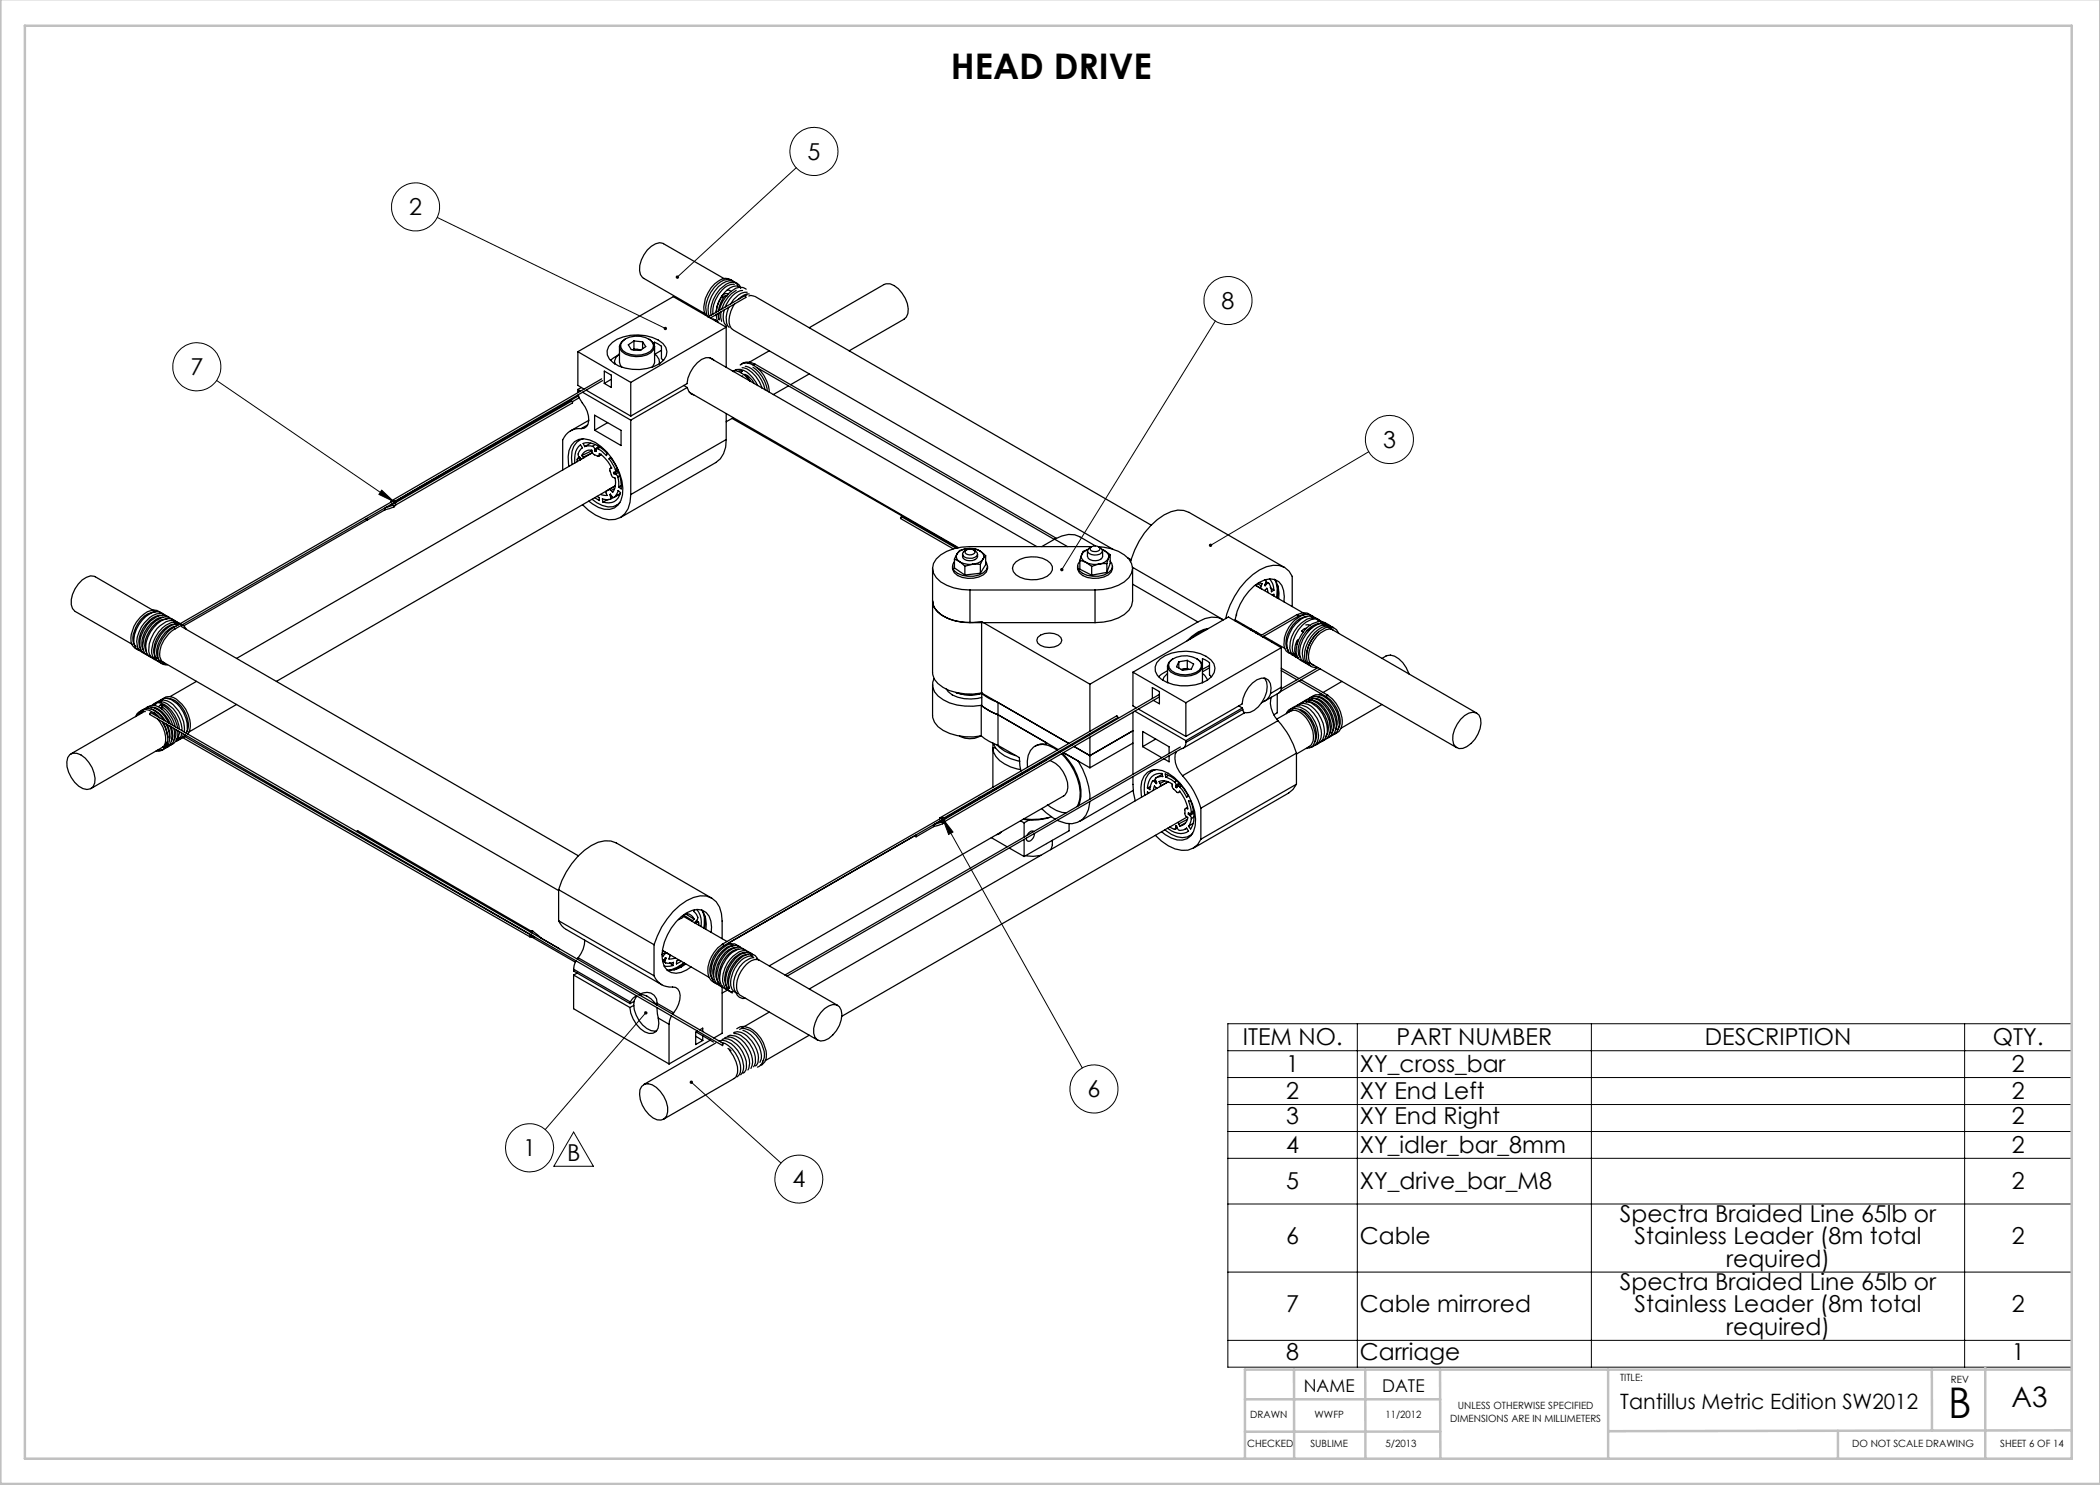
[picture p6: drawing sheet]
<svg xmlns="http://www.w3.org/2000/svg" width="420mm" height="297mm" viewBox="0 0 420 297" stroke-linecap="round" stroke-linejoin="round" font-family="sans-serif">
<g fill="none" stroke="#000" stroke-width=".2">
<path d="M159.2 33.5l-23.7 21.9M87.5 43.5l45.6 22.2M43.3 76.1l35.5 24.2M243.1 64.2l-30.7 49.7M76.3 98l2.5 2.3-3-1.4zM273.8 90.3l-31.7 18.8M188.6 163.8l2 2.6-.9 .5zM188.6 163.8l27.9 49.8M129.2 202.6l-20.2 23.3M138.3 216.5l17.9 16.1M245.6 204.7h168.7v68.7h-168.7zM245.6 215.5h168.7"/>
<path d="M245.6 210.1h168.7M271.5 204.7v68.7M318.3 204.7v68.7M392.9 204.7v68.7M114.7 226.4l4 6.9h-7.9zM245.6 220.9h168.7M245.6 226.3h168.7M245.6 231.7h168.7M245.6 240.8h168.7M245.6 254.4h168.7M245.6 268.1h168.7"/>
<circle cx="162.8" cy="30.3" r="4.8"/>
<circle cx="83.1" cy="41.4" r="4.8"/>
<circle cx="39.4" cy="73.4" r="4.8"/>
<circle cx="245.6" cy="60.1" r="4.8"/>
<circle cx="277.9" cy="87.9" r="4.8"/>
<circle cx="218.8" cy="217.8" r="4.8"/>
<circle cx="105.9" cy="229.5" r="4.8"/>
<circle cx="159.8" cy="235.8" r="4.8"/>
</g>
<g fill="none" stroke="#c0c0c0" stroke-width=".5">
<path d="M.1 -.1v296.9h419.9M5 5.1h409.3v286.6h-409.3zM249 279.9h39M258.8 273.9v17.8M273.1 273.9v17.8M288 273.9l.1 17.8M321.6 273.9v17.8M386.4 273.9v12.2M397.1 273.5v18.2M414.3 273.9h-165.3v17.8M288 286.3h-39M367.6 286.2v5.5"/>
<path d="M414.3 286.1l-92.7 .1"/>
</g>
<path d="M132.9 65.4l-.1 .1a.35 .35 0 0 0 .1 .5 .35 .35 0 0 0 .5-.1l-.3-.2 .3 .2a.35 .35 0 0 0-.1-.5 .35 .35 0 0 0-.4 0zM135.2 55.2l-.1 .2 .1 .3 .3-.3-.3 .3a.35 .35 0 0 0 .5 0 .35 .35 0 0 0 0-.5 .35 .35 0 0 0-.5 0zM212.2 113.6a.34 .34 0 0 0 0 .6l.2-.3-.2 .3a.34 .34 0 0 0 .5-.3 .34 .34 0 0 0-.5-.3zM241.8 108.9v.4l.3-.2-.3 .2a.34 .34 0 0 0 .5 0 .34 .34 0 0 0 0-.5 .34 .34 0 0 0-.5 .1zM188.6 163.8l2 2.6-.9 .5zM138 216.2a.34 .34 0 0 0 .1 .6 .34 .34 0 0 0 .5-.3 .34 .34 0 0 0-.5-.4l-.1 .1 .3 .3zM128.9 202.3a.34 .34 0 0 0 0 .5 .34 .34 0 0 0 .5 0 .34 .34 0 0 0 0-.5l-.2 .3 .2-.3zM76.3 98l2.5 2.3-3-1.4z" fill="#000"/>
<g fill="none" stroke="#000" stroke-width=".25">
<path d="M144.4 59.3l.3 .2h-.1M144.7 59.5l-.6 1-.4 1.7M144.9 55.7l-12.2-6.9a2 2 0 0 0-2.4 .4 5.6 5.6 0 0 0-2.2 5.7l.6 .8 12.3 7M145 59.2h.3M145.4 59.2h-.4l-.3 .3M145.5 58l.5 .1 .2 .2M145.6 58.8l-.1-.1a1.02 1.02 0 0 0-1.1 .6M146.2 56a2.14 2.14 0 0 0-2.5 .2 6.9 6.9 0 0 0-2.9 5.9l.3 1M146.6 56.2a2.3 2.3 0 0 0-3.1 .6 6.5 6.5 0 0 0-2.2 6.1l.3 .5M146.9 56.9a3.4 3.4 0 0 0-3.2 2 5.8 5.8 0 0 0-1.1 3.9M147.2 58.1a6.3 6.3 0 0 0-2.8 3.7M147.6 57.3a1.86 1.86 0 0 0-3.1-.6 6.6 6.6 0 0 0-2.8 6.2l.2 .4"/>
<path d="M148 57.5a2.33 2.33 0 0 0-3 .9 6.5 6.5 0 0 0-1.8 4.1l.2-1.1 1-2.1M148.1 57.7a1.6 1.6 0 0 0-2.2-1.2 6.3 6.3 0 0 0-3.7 6.5M148.5 58.1a4.3 4.3 0 0 0-3.2 2.8l-.2 .5M149 59.1l-7.3 4.3M149.2 59.5l-7.1 4.1M149.2 57.9a1.8 1.8 0 0 0-2-.3 6.8 6.8 0 0 0-3.3 4.5M149.4 59l-.4 .2 .1 .3M149.4 58.5a3.9 3.9 0 0 0-3.3 2.3M149.8 59.2l.4-.1 .6 .1M149.9 58.8a2.78 2.78 0 0 0-2.3 1.1M151 59.3l79.2 45.7M115.6 70.3v6.8l1.2 .7"/>
<path d="M115.6 77.9v.6M115.6 70.3l10.6 6.2M115.6 77.9l.5 .3M115.6 78.9l.7 1.4a5.2 5.2 0 0 1 1.3 4.5l-.3 .5-.5 .4h-.6M115.7 79.2l-36.6 21.1M115.9 79.5l-1.5 .9M116.3 77.5l-.7 .4M116.5 78.5l9.7 5.5M117.2 78l9 5.2M120.3 75.8l-42.1 24.4M120.5 76.1l-41.4 24.1M120.9 74.2l1.4 .8v2.5l-1.4-.8z"/>
<path d="M122.3 75.8l-1.4 .9M122.4 68.5a8.8 8.8 0 0 1 10.2 .2 2.43 2.43 0 0 1-.7 4 9.1 9.1 0 0 1-9.2-.1 2.37 2.37 0 0 1-.3-4.1zM122.9 72.4v.3M123.6 71l-1.5 1.1M123.9 69.3v3.2l.2 .6 .3 .3M123.9 70.8a2.06 2.06 0 0 0-1 2M123.9 69.3a2.33 2.33 0 0 0 2.2 1.9 4.7 4.7 0 0 0 4.6-1.3l.2-.6M124.5 68.3a4.5 4.5 0 0 1 6 .2 1.53 1.53 0 0 1-1.2 2.2 4.9 4.9 0 0 1-4.8-.6l-.3-.6-.1-.6zM125 67.8a1.94 1.94 0 0 0-1.1 1.5M126.2 76.5v6.7M126.8 70l.7-.1 .7 .1M126.8 68.2l1.7 .2"/>
<path d="M126.8 68.2l-1.1 .8 .6 .9 1.7 .2 1.2-.8-.7-.9M126.8 69.8l-.2 .2M126.8 69.8l1.4 .2M126.8 68.2v1.6M128.5 68.4v1.3M129.8 67.8a1.9 1.9 0 0 1 1.1 1.5M130.9 69.1v-.7l1.4 .8v2.5l.4 .4M130.9 70.8a1.92 1.92 0 0 1 1 2M130.9 69.3v3.1l-.5 1M131.9 72.4v.3M132.3 70.1l-1.3 .7M136.7 77.1l.7 .4"/>
<path d="M137.4 77.5l.4 .8 .5 .5 .4 .2M137.4 77.5l-11.2 6.5M137.9 78.5l53.8 31M141.9 71.5l65.5 37.8M142.6 63.7l.5 .3 .1 .2h.2M142.8 72a1.8 1.8 0 0 0-2.5-.1 6.6 6.6 0 0 0-2.9 4.8l-11.2 6.5M143.2 62.9l.2 1.1 .3 .5M143.8 62.6v1.4l-.2-1.3M144.2 62.4l-.1 1.1 .2 .8M144.9 62a3.5 3.5 0 0 0 .4 3.2M145.2 65.4l-19 11.1M145.2 65.4v8.1"/>
<path d="M145.2 65.4l-10.5-6.1-19.1 11M145.8 61.5a4.8 4.8 0 0 0-.2 3.7l.2 .3M146.4 74.2a4.1 4.1 0 0 1 3.6 2M146.6 74.3a2.26 2.26 0 0 1 3.3 .5l.6 .7 1 1.6M146.6 66l76 43.9M146.9 60.8a5.3 5.3 0 0 0-.9 4.4l.5 .7M147.2 74l-.2 .2M147.6 74.3l.3-.1 .5 .1-.2 .1v.2M148 73a2.79 2.79 0 0 1 3.4 .6 6.9 6.9 0 0 1 2.4 4.9M148.4 73.6a4.6 4.6 0 0 1 3.5 2.7l.5 1.3M148.5 75.2l-.1 .1M148.9 74.9a3.1 3.1 0 0 1 1.9 1.8"/>
<path d="M149 73.3a5.7 5.7 0 0 1 4 4.7M149.2 75.1l.9 1.2M150.6 73.4a6.6 6.6 0 0 1 2.8 4.7M150.9 72.8l-.2 .3M150.9 72.8l60.4 34.9M151 72.8a2.25 2.25 0 0 0-2.8 .2M151.3 73.5l59.6 34.4M153.8 70.2l-4.3 2.4M157.7 77.2l-3 1.7M161.9 65.5l14.9-8.6a2.45 2.45 0 0 1 2.9 .8 6.1 6.1 0 0 1 1.9 5l-.3 .7-.5 .4-11 6.4M161.9 74.8l-3.8 2.1M113.8 93.3a5.6 5.6 0 0 1 1.1-5 3.7 3.7 0 0 1 4.2 .2 11.9 11.9 0 0 1 5.4 10.5 3.1 3.1 0 0 1-4.8 2.5l-1.9-1.3"/>
<path d="M115.8 91.8l.3 .2v-.3l-.3-.3a1.34 1.34 0 0 1 .7-1.8l-.4-.6a3.7 3.7 0 0 0-1.1 3.6M115.8 91.8l-.3-.1-.1 .7M116 91.5l-.5 .2M116.1 91.6l-.3 .2M116.2 85.7a3.6 3.6 0 0 0-3.7 2.3v6M116.3 91.1l.4 .3M116.6 87.8a2.94 2.94 0 0 0-2.2 2.5l-.1 1.2 .1 1.4M116.7 91.4l.1 .2M116.9 89.3l-.3-.6a4.9 4.9 0 0 1 4.9 2l-.2 .4-1.7-1.4M117.5 85l-1.3 .7M117.8 84.1l-3.7 2.1M118.1 88.6l-1.2 .7"/>
<path d="M118.4 90.2l-2.1 .9M118.4 99.9a5.3 5.3 0 0 0 4.2 1.4l.9-.3 .5-.5M118.5 89.3l-1-.1-.6 .1M118.5 89.3l.2 .1 .3 .4M118.5 90.6l-71.2 41.1M118.5 90.5l-1.8 .9M118.9 83l5.3 3.1v3l-5.3-3.1zM119 89.8v.4M119 89l-.5 .3M119.2 90.1l-.2 .1M119.4 99.3l.4 .2 .1 .6-.9-.5M119.6 89.7l-.3 .1-.1 .5-.2-.1"/>
<path d="M119.7 89.4l-.4 .3M119.8 89.3l-.8 .5M119.8 91l.1-.3a7.3 7.3 0 0 1 2.4 2.9l-.2 .1M119.8 91a.48 .48 0 0 1-.7 0l-.6-.4-.1-.6a1.89 1.89 0 0 0-2.1 1.1M120 89.5l-.4 .2M120.1 90.9l-.3 .1M120.3 90.8l-.5 .5M121.2 98.2v.3l.2 .6-1.3-.2M121.5 84.5l-2.6 1.5M121.7 99.9l-1.1 .5M121.8 97.9l.4 .2M121.8 97.9l-.5 .3"/>
<path d="M121.8 91.8l.3-.3a9.9 9.9 0 0 1 2.1 6.3l-.4-.4M121.8 91.8l1.3 2.1M122 99.9h-.7l-.8-.1 .1 .6M122.1 93.7l-.1 .2a2.58 2.58 0 0 0 .7 1.6l.3 .1a3.5 3.5 0 0 1-.5 2.9l-.3-.4M122.1 98.8l-.1 .1 .1 .5M122.1 98.8l.4 .6 .3 .1M122.1 98.8v.1M122.1 99.4l.1 .3-.2 .2M122.1 91.5l-.3 .3M122.2 97.7l-.5 .3M122.3 93.6l-.2 .1M122.3 99.3l-.2 .1"/>
<path d="M122.7 99.5l-.7 .4M122.8 94.8l.4 .1M122.8 99.5l.6-.8 .2-.6 .5 .4a2.5 2.5 0 0 1-3.5 1.9M122.8 97.8l-.6 .3M122.9 94.5h-.2l.1 .3M123 97.2l-1.2 .7M123.1 93.9l.1 .4-.3 .2M123.1 97.2l-67.8 39.1M123.2 94.9l.4 .5M123.4 93.7l-.3 .2M123.5 94.2l-.7 .6M123.6 95.4l.2 2"/>
<path d="M123.6 93.9l-.7 .6M123.6 94.5l-.4 .4M123.9 95.1l-.3 .3M124 98.8l-.7 .4M124 98.7l-1.2 .8M124.2 97.1l-.4 .3M126.2 98.9a4.6 4.6 0 0 1-3.2 5 7.4 7.4 0 0 1-6.5-2.9M126.2 84v14.9M145.2 87.9a5 5 0 0 1-2 4.6l-19.1 11M145.2 82.7v5.2M145.2 87.9l-19 11M146.4 83.7l45.1 25.9"/>
<path d="M146.7 83.5l-1.5 .8M73.4 103.7l.1 .3-.3-.3M73.4 104l-36.6 21.2M76.9 101.6l.1 .3M77 101.9l-3.5 2.1M78.2 100.9l.3 .2 .6-.1M78.4 100.3l-.2-.1v.2M78.6 100.2a.37 .37 0 0 1 .4-.1 .37 .37 0 0 1 .2 .4M78.6 100.2l-43.9 25.3 .2 .3 43.7-25.1M78.6 100.2l.1 .1 .1 .3M78.6 101l-1.4 .5M78.7 101.1l.1 .3"/>
<path d="M78.8 101.4l-1.8 .5M78.8 100.6v.1M78.8 100.6l-.2 .1M78.9 100.6l-.3 .1M78.9 100.6l35.4-20.3h.1l.1 .3-35.4 20.4M78.9 100.6l.2 .1v.3M79.1 101l-.3 .4M123.5 100.9l-.2 .2M186.5 113.7v20.8a3.4 3.4 0 0 0 2.1 3 11.4 11.4 0 0 0 7.7 1.1M190.5 113.2a1.79 1.79 0 0 0 1 1.9 5 5 0 0 0 5.8-.7l.2-1.2M190.9 112.3l-.3 .6-.1 .6a3.1 3.1 0 0 0 3.1 1.7 4.1 4.1 0 0 0 3.7-1.2l.2-.7-.4-1M190.9 111.8l1 .5"/>
<path d="M190.9 111.8v1.8l2.1 1.4M191.2 109.6l-10.9-6.2-.2 .1v.2l10.6 6.1M191.4 110.8a1.12 1.12 0 0 0 .5 1.5M191.4 110.8l-.5 1M191.9 112.3a4.3 4.3 0 0 0 2.6 .6M191.9 112.3l1.1 .9M192.5 110.8a1.09 1.09 0 0 0 1.4 1.3 1.45 1.45 0 0 0 1.6-.8v-.5M193 113.2v1.8M193.1 110.1a1.22 1.22 0 0 1 1.9 .4 1.16 1.16 0 0 1-2-.2zM193.3 110a.8 .8 0 0 0-.7 .5 .8 .8 0 0 0 .2 .9 1.93 1.93 0 0 0 2.7-.5 1.25 1.25 0 0 0-.8-.9M193.5 109.7a2.67 2.67 0 0 0-2.1 1.1M193.5 109.7a3.8 3.8 0 0 1 2.6 .5"/>
<path d="M193.5 109.7l-.4 .1a1.74 1.74 0 0 0-1.7 1M193.5 109.7a3.6 3.6 0 0 1 2.6 .5M194 118h25M194 118v6.5M194.5 112.9l-1.5 .3M194.5 112.9h1.6M196.1 110.2a1.13 1.13 0 0 1 .5 1.6M196.1 110.2l1 1M196.1 114.6l-3.1 .4M196.1 112.9v1.7M196.6 111.8a2.85 2.85 0 0 1-2.1 1.1M196.6 111.8l-.5 1.1"/>
<path d="M197.1 111.2l-.5 .6M197.1 111.2v1.7l-1 1.7M203.2 112.4a5.8 5.8 0 0 1 6.9 .3 1.64 1.64 0 0 1-.7 2.5 6.2 6.2 0 0 1-6.2-.2 1.56 1.56 0 0 1 0-2.6zM210.9 107.8a5 5 0 0 1 5-.5l3.2 1.9M210.9 107.8l-2.5 1.5M210.9 107.8l2.6 1.5M215.5 113.2a1.79 1.79 0 0 0 1 1.9 5 5 0 0 0 5.7-.7l.3-.7v-.5M216 112.3l-.4 .6-.1 .6a3.1 3.1 0 0 0 3.1 1.7 4 4 0 0 0 3.6-1.2l.3-.7-.1-.6-.4-.4M216 112.1l1.2 .4M216 112.1v1.7l2.3 1.2M216.3 111a1.22 1.22 0 0 0 .9 1.5M216.3 111l-.3 1.1"/>
<path d="M217.2 112.5a4.3 4.3 0 0 0 2.7 .3M217.2 112.5l1.1 .8M217.5 110.2v1.1a1.74 1.74 0 0 0 3 0v-1.1M217.6 110l-.9 .4-.4 .6M217.6 109.9a1.24 1.24 0 0 0-1.3 1.1M218.1 109.5a1.41 1.41 0 0 1 1.9 .1v.2a1.23 1.23 0 0 1-1.9 .1zM218.3 109.4a.78 .78 0 0 0-.7 .5 .78 .78 0 0 0 .2 .8 1.9 1.9 0 0 0 2.7-.5 1.02 1.02 0 0 0-.8-.8M218.3 109.3h-24.3a9.2 9.2 0 0 0-6.7 2.5 2.73 2.73 0 0 0 0 3.7 8.6 8.6 0 0 0 6.7 2.5M218.3 113.3v1.7M219 118v6.5M219.8 109.4a9 9 0 0 1 6 2.4 2.73 2.73 0 0 1 0 3.7 8.7 8.7 0 0 1-6.8 2.5M219.9 112.8l-1.6 .5"/>
<path d="M220.5 110l.3 .1M220.5 109.9l.3 .2M220.8 110.1a1.28 1.28 0 0 1 .9 1.5M220.8 110.1l1.2 .8M221.4 112.7l-1.5 .1M221.4 114.5l-3.1 .5M221.4 112.7v1.8M221.7 111.6a2.3 2.3 0 0 1-1.8 1.2M221.7 111.6l-.3 1.1M222 110.9l-.3 .7M222 110.9v1.8l-.6 1.8M225.6 111.6l.6 .4"/>
<path d="M226.1 112.3a14.9 14.9 0 0 1 8.1-10l1.3-.3 1.2 .1 1.1 .4 19.1 11M226.5 113.4l18 10.5M226.5 113.7v6.5a4.1 4.1 0 0 1-2.8 3.4l-1.5 .5-1.5 .3-1.7 .1M226.5 116.8l13.1 7.6M251 117l10.2 5.9M251.1 117l1.1 .7M251.5 116.7l.7 .5M251.6 116.6l.8 .1-.2 .5M252.2 117.7l.2 .1M252.2 117.2v.5M252.9 118.1l.5-.5 .2 .9M253 116l.2 .2v.2l-.3 .6 .1 .2 .3-.4"/>
<path d="M253.1 116.7l.2 .1M253.2 116.3l.6 .4M253.8 116.7l-.2-.1-.3 .2M253.8 116.7l.3 .7 .2 1 .5-.4M253.9 115.8a3.3 3.3 0 0 1 .9 2.2M254 117.5l.8 .5M254.5 119l.3-.2v.4M254.8 115.8a4.7 4.7 0 0 1 .9 3.9M255.2 116.2a6.3 6.3 0 0 1 .1 3.3M255.6 117.1v1.2l-.2 1.3M30.8 122.4a4.6 4.6 0 0 0-3.7 3.2 3.7 3.7 0 0 0-.3 3.3l.4 .4M30.8 131.4l.4 .2"/>
<path d="M31.2 122.4l-12.2-7a2.25 2.25 0 0 0-2.6 .6 5.4 5.4 0 0 0-1.9 5.7l.6 .6 11.3 6.5M32 132.1l79.7 46M32.1 123.1a3.4 3.4 0 0 0-3 1.9 5.5 5.5 0 0 0-1.2 4.3l.2 .4M32.1 122.5a2.43 2.43 0 0 0-3.2 .3 6.4 6.4 0 0 0-2.7 5.6 1.58 1.58 0 0 0 2 1.5M32.6 123.5a3 3 0 0 0-2.4 1.2 6.1 6.1 0 0 0-1.8 4.6l.3 .7M32.6 122.8a2 2 0 0 0-2.7 0 6.2 6.2 0 0 0-3 6.3l.3 .5 .4 .4 .4 .1M33.2 123.2a2.08 2.08 0 0 0-2.6-.1 6.8 6.8 0 0 0-3.3 5.2l.2 1.2 .3 .5 .8 .5M33.4 123.8a4.8 4.8 0 0 0-4 3.3 3.4 3.4 0 0 0-.1 3.3M33.5 139.7a3.8 3.8 0 0 1 3.3 2.4 4.3 4.3 0 0 1 .5 4.3M33.8 123.4a2.26 2.26 0 0 0-2.5 0 6.6 6.6 0 0 0-3.3 5.9 1.59 1.59 0 0 0 1.5 1.6M34.7 125.6a6.5 6.5 0 0 0-3.1 5.9l.4 1 .5 .4 1 .1M34.7 124.4l.4 .2"/>
<path d="M34.9 124.5a1.88 1.88 0 0 0-2.5-1 6.4 6.4 0 0 0-3.8 6.4 1.62 1.62 0 0 0 1.5 1.4M35 125.8a6.2 6.2 0 0 0-3 5.6l.3 .8 .3 .2M35.1 124.8a2.8 2.8 0 0 0-2.5 1.2 5.3 5.3 0 0 0-1.7 5.2l.4 .5M35.2 125.2a5.6 5.6 0 0 0-3.8 4.7 2.25 2.25 0 0 0 .3 1.9M35.3 124.8l.4 .2M35.4 124.9l.2 .1M35.5 124.8a1.85 1.85 0 0 0-2.6-.9 6.2 6.2 0 0 0-3.6 6.6 1.55 1.55 0 0 0 1.8 1.1M35.6 124.5a1.99 1.99 0 0 0-2.4-.1 6.3 6.3 0 0 0-3.3 6.4l.3 .6 .7 .5M36.1 124.8a2.27 2.27 0 0 0-2.9 .3 6.7 6.7 0 0 0-2.9 5.5 1.57 1.57 0 0 0 1.9 1.6M36.3 125.3l79.4 45.9M37.3 125.9a1.71 1.71 0 0 0-1.8-1.2 5.9 5.9 0 0 0-4.5 5.1 2.26 2.26 0 0 0 1.3 2.8h.6M39.3 136.3l-5.3 3"/>
<path d="M186.5 136.9v6.1a3.5 3.5 0 0 0 2.1 3.1 11.5 11.5 0 0 0 7.7 1.1M186.8 135.7a2.86 2.86 0 0 0 .8 3.5 10.6 10.6 0 0 0 8.7 1.9M189.3 137.8a4.5 4.5 0 0 0 3.5 1.9l1.4 .1 2.2-.3M191.2 138.5a8.1 8.1 0 0 0 5.2 .1M194 124.5h25M196.3 124.3a10.6 10.6 0 0 1-8.7-1.9l-.7-.8-.4-1.4a4.1 4.1 0 0 0 2.8 3.4l1.4 .5 1.6 .3 1.7 .1M196.3 138.6l17.5 10.1M196.3 124.3l21.7 12.5M196.3 124.3v14.3M196.4 138.7a10.8 10.8 0 0 0 3.2 1.8v8.6M196.4 138.7v2.4l1.4 1 1.8 .8M196.4 138.7h.1"/>
<path d="M207.5 127.5a3.5 3.5 0 0 1 4.7 0l.2 .6a2.22 2.22 0 0 1-2.5 1.4 2.22 2.22 0 0 1-2.5-1.4zM218 136.8v9.5M226.6 134.4l10.6 6.1M226.6 134.4v6.8l.7 .4M230.5 139.7v-2.2l1.4 .8v2.5l-1.2-.7M231.9 138.9l-43.2 25.1M231.9 139.4l-43 25M232.1 131.8a8.7 8.7 0 0 1 10.1 .2 2.43 2.43 0 0 1-.7 4 9.3 9.3 0 0 1-9.2-.1 2.4 2.4 0 0 1-.2-4.1zM233.5 134.2l-1.8 1.2M233.5 134.7l-.7 .7-.2 .6M233.5 133.2l.1 .6a4.3 4.3 0 0 0 4.7 1.3 2.35 2.35 0 0 0 2.2-1.9M233.5 133.2v3.4"/>
<path d="M233.9 132.4a4.5 4.5 0 0 1 6.1-.2l.3 .6-.1 .7a3.3 3.3 0 0 1-3.1 1.5 3.6 3.6 0 0 1-3.2-1.4l-.2-.6zM234.6 131.8a1.82 1.82 0 0 0-1.1 1.4M235.8 132.4v1.2M237.5 132.1l-1.7 .3M237.5 132.1l1.2 .7-.4 1-1.8 .3-1.2-.8 .5-.9M237.5 133.7l-1.2 .2M237.5 133.7l.2 .2M237.5 132.1v1.6M237.6 133.9h-1.3M239.4 131.8a1.89 1.89 0 0 1 1.1 1.4M239.6 124.4l-21.6 12.4M240.5 133v-1.3l1.4 .8v2.5l.4 .4"/>
<path d="M240.5 133.2v3.4M240.5 134.7l.4 .4 .6 .9M241.4 125.9a6.8 6.8 0 0 0-3.3 1.9M241.7 125.7a7.4 7.4 0 0 0-4.3 2.5M241.9 133.1l-1.4 .8M241.9 133.6l-1.4 .8M244.7 124a4 4 0 0 0-3.7-.3l-1.4 .7M247 124l5.3 3M247.3 122.8v.3M248.7 125l-.1 .1M250.3 125.8l-.2 .2M250.8 126.1l-.2 .2"/>
<path d="M251.3 126.4l-.2 .2M251.5 126.5l-.2 .1M251.7 126.7l-.2 .1M252.7 127.2l4.3 2.5M252.8 127.3l-.2 .1M252.8 135.6a2.56 2.56 0 0 1 .5 2.8 6.1 6.1 0 0 1-3.3 4.1l-1.2-.1M254.1 138.7a2.38 2.38 0 0 0-1.1-3.1 3.7 3.7 0 0 0-3.3 1.9l-.6 1-.5 1.2-.2 1.1-11.2 6.5M254.1 138.7l-.6 1.1-1.2 .7M254.3 139.4a4.9 4.9 0 0 0 1.3 4.7M254.5 128.3l-.1 .1M255.4 138.8v3.8l-.7 .4M256.3 137.4l-.1 .6-.3 .5-3.1 1.8"/>
<path d="M256.3 134.1l3.1 1.9M256.3 133.7l3.5 2M256.3 129.5l-19.1 11M256.3 129.5l-10.6-6.1-19.1 11M256.3 137.4l-2.2 1.3M256.3 129.5v7.9M256.8 120.4a4.6 4.6 0 0 0-1-4.1 3.3 3.3 0 0 0-3.9 .1 11 11 0 0 0-4.9 7.8M258.4 121.3v-6a3.5 3.5 0 0 0-3.8-2.2 9.1 9.1 0 0 0-5.4 3.1 16.8 16.8 0 0 0-4.1 7.5M258.7 130.7l.3 .2M259.4 122.9l1.1-.3a1.77 1.77 0 0 1 2.1 1.2M259.4 122.9l-7.3 4.2M259.5 128.1a3.3 3.3 0 0 0-.1 3.3l.3 .3"/>
<path d="M259.5 122.9l.1 .4 1.2-.4M259.6 127.9l-.2 .9M259.6 123.3l-7.1 4.1M259.8 136.2l5.5 3.2M260 131.4v.1M260.2 136l5.3 3-.1 .1-.1 .3M261.2 125h.5l.3 .1M261.3 125.7a1 1 0 0 0-1 .5l.4 .3M261.5 123.3a4.9 4.9 0 0 0-3.9 3.4 3.1 3.1 0 0 0 0 3.3M261.8 132.5l29.6 17M261.9 139.6a1.99 1.99 0 0 1 2.7 .3 6.1 6.1 0 0 1 2.4 6.5l-.3 .5-.8 .5M262.2 125.4l-.2 .4-.6 .3"/>
<path d="M262.4 139.8a1.77 1.77 0 0 1 1.9 .4 6.3 6.3 0 0 1 2.5 5.4l-.4 1M262.4 139.3a1.77 1.77 0 0 1 2.3-.1 6.7 6.7 0 0 1 3.2 5.8l-.4 1.2-.5 .6-.5 .2M262.6 123.3a1.97 1.97 0 0 0-2.4-.1 6.3 6.3 0 0 0-3.3 6.4 1.58 1.58 0 0 0 1.9 1.1M263.5 139.3a3.6 3.6 0 0 1 3 2.3 4.4 4.4 0 0 1 .6 4.4M263.6 133.5l-7.3 4.3M263.7 126.4a6.6 6.6 0 0 0-2.4 4.7M263.7 124.4a1.98 1.98 0 0 0-2.8-.9 6.3 6.3 0 0 0-3.4 6.4 1.49 1.49 0 0 0 1.9 1.2M264 133.8l-8 4.6M264.2 138.7l-.4 .3M264.2 124.7l.6 .3M264.3 124.7a1.74 1.74 0 0 0-2.2-1.1 6 6 0 0 0-4 6.7l.4 .7 .6 .4h.4M264.7 125a1.82 1.82 0 0 0-2.4-1.1 6.3 6.3 0 0 0-3.8 6.3l.3 .7 .4 .5 .5 .3"/>
<path d="M265 125.1a1.77 1.77 0 0 0-2.4 0 5.9 5.9 0 0 0-2.8 5.9l.2 .4M265.3 139.4a5.9 5.9 0 0 1 2.6 6l-.3 .4M265.5 139a6.2 6.2 0 0 1 2.7 6.6l-.4 .7-.7 .4M265.7 125.5l29.6 17.1M265.9 125.6a1.88 1.88 0 0 0-2.1-1.3 6.3 6.3 0 0 0-4.5 5.4 2.04 2.04 0 0 0 1.2 2.5M266.3 125.3a2.22 2.22 0 0 0-2.8 .2 6.9 6.9 0 0 0-3 5.2l.2 1.3 .4 .6 .4 .3M266.3 125.9a3.1 3.1 0 0 0-2.9 1.3 5.6 5.6 0 0 0-1.6 5l.3 .5 .7 .4M266.4 125.9a1.93 1.93 0 0 0-2.9-1 6.7 6.7 0 0 0-3.6 6l.3 1 .5 .5 .7 .3 .7-.1M266.5 125.9l.1 .1M266.7 125.6a2.31 2.31 0 0 0-3 .3 6.6 6.6 0 0 0-2.7 6l.2 .6 .5 .5 .4 .2M267.7 126.7a1.87 1.87 0 0 0-2.6-1.1 6.2 6.2 0 0 0-3.6 6.8 1.71 1.71 0 0 0 2 1.1M268.4 136.3l-3.8 2.2"/>
<path d="M276.4 131.7a2.38 2.38 0 0 1 3.4 .1 6.6 6.6 0 0 1 2 3M14 150.9a2.46 2.46 0 0 1 3 .7 6.1 6.1 0 0 1 1.9 5 1.59 1.59 0 0 1-2.3 1.1 6.1 6.1 0 0 1-3.2-5.3l.1-.9zM27.4 143.1a1.68 1.68 0 0 1 2.4-1.1l1.1 .7 .8 .7M28.2 142.3l-.3 .6M28.3 142.6a1.72 1.72 0 0 1 2.4-1.1 5.5 5.5 0 0 1 3 3.1M28.4 142l.6-.3a3.5 3.5 0 0 1 3.4 1.8l.3 .4M28.5 142.5l-14.3 8.3M28.8 142.3a1.33 1.33 0 0 0-1.7 1M28.8 142.3l-.8 .4-.2 .2M29.1 142.3h-.2M29.4 141.5a2.08 2.08 0 0 1 2.5 0 6.6 6.6 0 0 1 2.7 3.6M30.1 142.6l-.1 .3"/>
<path d="M30.1 142.5l114.6 66.2-.1 .1-.1 .3-114.6-66.2M30.2 141.5a2.57 2.57 0 0 1 2.2 .9l.7 .8 .9 1.5M30.2 141.8a4.6 4.6 0 0 1 2.8 2.3M30.4 141.1a2.13 2.13 0 0 1 3.2 .3 6.9 6.9 0 0 1 2.3 4.4M30.7 141.1a1.61 1.61 0 0 1 2.1-.6 6.3 6.3 0 0 1 3.6 5.6M30.7 142.5l1.3 1.1M31 141.1h-.1M31 141.1a1.61 1.61 0 0 1 2.4-.9 6.2 6.2 0 0 1 3.4 6.2M31.4 141.7h-.2M31.5 143.8a5.3 5.3 0 0 1 1.3 5.4l-.2 .2a1.83 1.83 0 0 0 2.3-1.6v-1.4l-.2-.7M32.1 140.1a1.68 1.68 0 0 1 2.2-.2 6.3 6.3 0 0 1 3 6.8M32.1 141l.4 .2"/>
<path d="M32.1 141.6l.4 .3M32.2 140.4a1.8 1.8 0 0 1 3-.6 6.4 6.4 0 0 1 2.7 6.4l-.3 .6M32.2 141.4l.3 .1M32.3 140.3l-.3 .2M32.4 144.3a4.8 4.8 0 0 1 .7 5.2l-.6 .5-.7 .2h-.6M32.5 141.4a6.6 6.6 0 0 1 2.6 4M32.5 144.4a6 6 0 0 1 1 3.1M32.6 149.4l-14.4 8.3M32.7 141.1a6.9 6.9 0 0 1 2.9 4.6M32.7 141.1a.55 .55 0 0 0-.9 .1M32.7 141.1l-.2 .1v.3M33.2 144.8a5.3 5.3 0 0 1 .5 4 1.75 1.75 0 0 1-2.1 1.2"/>
<path d="M33.4 144.9a5 5 0 0 1 .6 2.8M33.4 148.3l-.3 .9-.3 .1M34 145.1a5 5 0 0 1 0 3.8l-.5 .5-.4 .2M34.3 145.4a3.8 3.8 0 0 1 0 2.8M35.2 145.9v1.2l-.4 .9M35.4 147.8h-.2M35.6 146.2a2.28 2.28 0 0 1-2.3 2.9l-.2-.1M35.9 146.4l-.3 1.3M36.3 146.6a1.66 1.66 0 0 1-1.2 1.7M36.5 147.5l69.5 39.9M36.7 146.9l-.2 .4-.9 .8M37 147.3l69.2 39.7"/>
<path d="M37 147a1.63 1.63 0 0 1-1.7 .8M37.3 147.1l-.4 .3-1.2 .2M47.3 140.9l-9.5 5.5M191.9 147.2a4.2 4.2 0 0 0 4.1 0M195.8 159.5v.2M195.9 159.5l.2 .1M196.3 141.1a12 12 0 0 0 3.3 1.8M196.3 147.2a11 11 0 0 0 3.3 1.9M196.3 141.1v6.1M198.6 148.6v8.9M198.6 157.9v.2M198.7 148.7a4.8 4.8 0 0 0 3.4 3l1.9 .6"/>
<path d="M199.1 149.6h-.5a3.9 3.9 0 0 0 2.3 3.2l1.2 .6 2 .5M199.4 149a7.5 7.5 0 0 0 3.7 2.1M199.6 149.1l4.3 2.4 .3 2.7M199.6 142.9l12.1 7M204.3 154.7l.1 .2M205.6 153.9v.3M209.2 152.1l-20.3 11.6M209.2 148.8h-1.1l-1.1 .4M209.2 148.5v.3M209.4 148.7l-.2 .1M209.9 152.1a5.6 5.6 0 0 1 3.5 6.3l-.6 .8-59 34M211.5 150a4.8 4.8 0 0 0-3.9-1 3.3 3.3 0 0 0-2.1 3.3v1.2"/>
<path d="M211.8 150.3l.2 .2M212.1 150.1l.2 .2M212.3 150.7a11.6 11.6 0 0 1 3.7 9.1l-.6 1.5M212.7 150.5l2.9 1.7a14.8 14.8 0 0 1 2.4 7.6M212.7 150.5v.3a11.6 11.6 0 0 1 3.5 8.5l-.3 1.2-.3 .7M212.7 150.5l5.3 3.1M214.2 148.9l.2 .1M218 146.8v.2M218 147.4v6.2M226.6 155.4l.1 3.2 .3 1.6M226.6 146.2l-8.6 4.9-3.2-1.8M226.6 148.6l-8.6 5"/>
<path d="M226.6 142.4v12.5M226.7 158.1l-10.8 6.2M227 142.2l10.2 5.9M227.7 141.8l9.5 5.5M228.3 159.4a6.2 6.2 0 0 1 .5-4.2 2.91 2.91 0 0 1 3.7-1.1 11.4 11.4 0 0 1 6.5 11 3.1 3.1 0 0 1-4.8 2.5l-1.9-1.2M228.5 149.3v-3l5.3 3.1v1.3M228.5 149.3l3.9 2.2M229.8 158.6l-.3-.2v.3M230.2 157.3l-.7 .3M230.6 154.1l-.2 .1M231 156.4l.2 .3 .2-.1-.3-.5a.47 .47 0 0 1 0-.5 .47 .47 0 0 1 .5-.2l1-.1-.2-.6a2.63 2.63 0 0 0-2.9 2.9M231 156.4l-.2-.2h-.3l-.5 1.7-.5-.3"/>
<path d="M231.1 156l-.6 .2M231.1 147.8l-2.6 1.5M231.2 153.9a3 3 0 0 0-2.3 2.9l.1 2.3M231.2 156.3l-.2 .1M231.4 157.7l-.5-.5-.3 .9M232 156.7l-.2-.4a2.77 2.77 0 0 1 2.7 .5 1.28 1.28 0 0 0 .6 1.3 .52 .52 0 0 0 .7 .4l.1-.3a7.9 7.9 0 0 1 1.7 3.6l-.4-.1M232 156.7l.1 .2-.1 .4M232 157.3h-.1M232.4 154.9l-1.2 .7M232.9 156.2l-.9 .5M233.2 155.4l-.2-.6a8.8 8.8 0 0 1 4.7 4.4l-.4 .2M233.2 155.4l1.1 .5 .6 .5"/>
<path d="M233.5 156.4l-1.5 .9M233.6 156.4l-71.7 41.4M233.6 155.1l-.4 .3M233.8 151.2v1.2l-1-.6M234.9 156.4l.3 .4v.3M235.2 157.1l-.1 .3M235.2 156.2l-.3 .2M235.3 150.4a4.5 4.5 0 0 0 1.2 4.7M235.5 157.3l-.2 .2-.2-.1M235.5 157.3l.5 .1M235.8 156.6l-.6 .5M235.9 156.8l-.8 .6"/>
<path d="M236 157.4l1.3 2M236 156.9l-.5 .4M236.1 149.4l-79.1 45.6M236.3 157.2l-.3 .2M236.3 149.7l-78.9 45.5M236.5 155.1a15.9 15.9 0 0 1 3.7 6.5M237.2 148.5a1.07 1.07 0 0 1-.9 1.2M237.2 140.5v6.8M237.2 148.1v.4M237.7 159.1l-.4 .3M247.8 141.2l.7 .4M247.8 141.1l.1 .1"/>
<path d="M248.5 141.6v.3M248.5 141.6l-11.3 6.5M248.5 141.9l.3 .7M248.5 141.9l-11.3 6.6M248.8 142.6l-12.1 7M248.8 142.5v.1M255.6 144.1a16.6 16.6 0 0 1 3.7 6.5M255.6 144.1l-19.1 11M257.3 142.7a1.6 1.6 0 0 1 2.4-.9 6.3 6.3 0 0 1 3.3 6.6l-.4 .8-.8 .4M257.8 142.4a1.57 1.57 0 0 1 2.2-1 6.2 6.2 0 0 1 3.5 7 1.87 1.87 0 0 1-2 1.1M258.1 142.2a1.81 1.81 0 0 1 2.1 .4 6.2 6.2 0 0 1 2.4 5.6l-.3 .8-1 .7M258.2 142.2l-2.9 1.6"/>
<path d="M258.4 142.2a1.57 1.57 0 0 1 1.9-1.2 6.1 6.1 0 0 1 3.9 6.6l-.4 .8-.5 .5-.3 .1M259.3 156.8l-.7 1.1-.9 .7-19 11M259.3 150.6l-19.1 11M259.3 156.8l-19.1 11M259.3 150.6v6.2M259.4 141.1a2.05 2.05 0 0 1 2.9 .1 6.7 6.7 0 0 1 2.5 6 1.97 1.97 0 0 1-1.3 1.6M259.8 141a1.73 1.73 0 0 1 2.5-.4 6.5 6.5 0 0 1 3.2 5.9l-.5 1.2-.5 .5-.8 .3M260.1 141.9a6.2 6.2 0 0 1 3.2 5.7l-.3 .7M260.4 140.6a1.53 1.53 0 0 1 2-.6 6.3 6.3 0 0 1 3.6 6.3 1.85 1.85 0 0 1-1.7 1.8M261.2 140l.1-.1a2.29 2.29 0 0 1 3 .5 6.4 6.4 0 0 1 2.3 5.8l-.3 .8-.6 .5-.3 .2M261.2 140.5a2.27 2.27 0 0 1 2.6 .9 5.7 5.7 0 0 1 1.7 5.3l-.3 .5M261.8 140.2a2 2 0 0 1 2.3 .6 5.7 5.7 0 0 1 1.9 5.8l-.1 .2"/>
<path d="M261.9 149.3l-2.6 1.5M276.4 140.9l-8.2 4.8M292.1 143.9a2.91 2.91 0 0 1 3.2-1.3 2.56 2.56 0 0 1 .7 3.1 5.7 5.7 0 0 1-3.4 4 1.62 1.62 0 0 1-2.1-1.7 6.1 6.1 0 0 1 1.6-4.1zM71.3 166.3l.2-.1 34.6 20M111.7 177.9a15.1 15.1 0 0 1 7.9-9.5l1.4-.2h1.2l1.1 .4 19 11M111.7 177.9l19.1 11M111.7 177.9v6.2M183.2 167v.4l-.2-.3M186.7 165v.3M186.8 165.3l-3.6 2.1M187.9 164.3l.4 .1h.6M188 163.6l35.3-20.4 .2 .1v.2l-34.7 20.1"/>
<path d="M188.1 164.2l-1.4 .8M188.1 164.2l-43.4 25M188.1 163.7l-.1-.1-.1 .2M188.3 164l-.2 .2M188.3 163.6l.4-.1 .2 .3M188.3 163.6l-43.8 25.2 .2 .1v.3M188.3 163.6h.2v.3M188.3 164.4l-1.4 .4M188.5 164.4v.3M188.5 164.7l-1.8 .6M188.5 163.9l.1 .1M188.5 163.9l-.2 .1"/>
<path d="M188.6 163.9l-.3 .1M188.7 164l-.5 .1M188.7 164h.1l.1 .4M188.8 164.4l-.3 .3M198.3 167.5l3.1 1.9M200.2 166.4l-.2 .3-.7 .2M201.9 169.6l2.9 1.7M204.1 164.2l.7 .4M204.8 164.6v2.8M204.8 167.9v3.4M205.8 164l-1 .6M206.8 166.3l-.1-.1a1.12 1.12 0 0 0-1.3 .9"/>
<path d="M206.9 166.7v.1a1.36 1.36 0 0 1-1.4 1.4l-.2-.2v-.4M208.2 171.1a6.6 6.6 0 0 1-3.1 0M208.4 161.7l.8 .9 1.8 1.2M209.5 160.9a6.1 6.1 0 0 0 3.8 1.7M209.8 163.5a10.9 10.9 0 0 1-5.2 .4M210.3 163.4a13.2 13.2 0 0 1-5.5 .4M210.5 168.1a2.56 2.56 0 0 1-.4 1.8M213.8 164.7v1.5l-9 5.1M218 160.3a4.1 4.1 0 0 1-4.8 4.4l-1.7-.6M231.1 167.1a8.1 8.1 0 0 0 6.5 2.9l1.1-.4 .8-.7 .7-1.1M233 166a5.5 5.5 0 0 0 4.5 1.4l1-.8M234 165.4a1.31 1.31 0 0 0 1.1 .4l.1-.2"/>
<path d="M235.2 165.6l-.1-.4h.2a.86 .86 0 0 0 1 .8l1-.4M235.4 165.5l-.2 .1M235.4 165.7l-.4 .1M235.5 164.5l.3 .3M235.8 164.8l.1 .4M237.1 164.6l-1.2 .6M237.2 161.7a.59 .59 0 0 0-.2 .8l.1 .6 .5 .4a1.84 1.84 0 0 1-1.7 1.7M237.3 165.6l.4 .6a3.5 3.5 0 0 1-4.2-.5M237.3 165.7l-.3 .2M237.4 163.4l-69.1 39.9M237.4 163.9l-1.6 .9M237.5 161.5l-.3 .2"/>
<path d="M237.7 162.8l.3 .3M237.9 162.7l-.2 .1M238 163.1l.3 .7M238.3 162.5l-.6-2.3h.4a6.2 6.2 0 0 1 0 5.6l-.4-.5M238.3 162.5l-.1 .2-.1 .1-.4-.2v.2M238.3 163.8l-.6 1.5M238.5 164.7l-.8 .6M238.7 162.2l-.4 .3M238.7 162.3l-.5 .4M238.7 162.6l-.7 .5M238.7 163.4l-.4 .4M240.2 161.6v6.2"/>
<path d="M105.9 186.8l.1 .1M106.2 187v.3l-.2 .1M106.2 187l-.2 .1v.3M106.2 187.3l.1 .1M106.3 186.5h.1M106.3 187.4l8.8 5M106.4 187.1l-.1 .3M106.5 186.2l1.8 1.5M106.5 186.2l-.3-.1-.3 .2M106.5 186.2l-.2 .3M106.6 187.2v.2h.3M108.3 187.7h.1"/>
<path d="M111.7 184.1a3.6 3.6 0 0 0 1.6 1.8l19.1 11.1M111.7 184.1l19.1 11.1M111.8 189.7l.1 .1M114.7 195v6.8l19.1 11M114.7 193.8v.4l11.3 6.5M114.7 195l11.3 6.5M114.7 193.8l11.4 6.6M115.2 192.2l-.3 .8-.2 .8M115.4 194.6l-.7 .4M115.6 191.6l-.2 .2M115.6 191.6l12.5 7.2M116.9 188a5.4 5.4 0 0 1-1.3 3.6"/>
<path d="M127.3 199.1l-.6 .5-.6 .8M127.4 199.2a2.53 2.53 0 0 0-.5 2.8 6.1 6.1 0 0 0 3.3 4.1l.8 .1 .3-.1M127.8 199a3.5 3.5 0 0 1 3.5 2M128.1 198.8l-.3 .2M128.1 198.8a2.13 2.13 0 0 1 3.3 1.9M128.1 198.8l-.4 .1M130.8 195.2a3.6 3.6 0 0 0 3.7 2.2 1.47 1.47 0 0 1 1.5 1.7 5.6 5.6 0 0 1-1.3 3.5M130.8 188.9v6.3M132.5 190.1l9.3 5.4M132.5 190.6l.4 .2M132.5 192.2l.6 .3M132.5 190.1l.9 .5"/>
<path d="M132.8 191.9l.2 .2M132.9 190.8l-.3 .4-.2-.4M133 192.1l.2-.5h-.1l-.5 .6M133 192.1a.45 .45 0 0 0 .2 .5 .45 .45 0 0 0 .5 0l1-.1-.1 .6M133.4 190.6l-.5 .2M133.4 190.6l.4 .3M133.9 190.9l.1 .3-.2 .6 1.3-.2M133.9 192.5l.7 .6M134.6 193.1l-.6 .1h-1.2M135.7 192l-.4 .2v.6l.9-.6M136.7 183.3l8.7 5M136.8 192.5a7 7 0 0 1-3 1.6"/>
<path d="M136.8 182.9a1.59 1.59 0 0 1-1.1 1M136.8 183.1l1.7 1M136.9 192.6l-2.1 1.4M137.1 182.7a1.68 1.68 0 0 1 1.7 1.1M137.2 192.8a4.4 4.4 0 0 1-3.9 1.2M137.2 182.8l1.6 1M138.5 184.1l-.1 .2M138.8 183.8l-.3 .3M138.9 182l-.2 .2 .4 .4a1.07 1.07 0 0 1-.1 1.8l.1 .3M139.1 184.3l.2 .2M139.3 184.1l.3 .3M139.3 181.9l.2 .1a4 4 0 0 1 .7 3.3"/>
<path d="M139.3 184.5l.3-.1 .1 .1 .1 .6M139.3 184.5l-.2 .1M140.3 182a4.7 4.7 0 0 1 .9 3.9M140.6 182.3l.3 1.2-.1 2.1M141 183.2l-.1 2.5M142.2 186.5a4.5 4.5 0 0 0-1-4 3.3 3.3 0 0 0-3.9 .1 11 11 0 0 0-4.9 8.5 3 3 0 0 0 2.8 3.6l1-.2 2-1.1M144.4 187.7v-3.5a4.7 4.7 0 0 0-3.1-5 7 7 0 0 0-5.3 1.9 16.9 16.9 0 0 0-5.2 7.8M144.4 197.2v9.5l-1.6 .9M144.5 188.8a6.2 6.2 0 0 0-2.7 6.6l.4 .7 .7 .4M144.7 189.2a5.9 5.9 0 0 0-2.6 6l.6 .7M145.5 198l-1.1 .6M145.8 188.6l1 .5"/>
<path d="M146.6 189.2a3.1 3.1 0 0 0-2.6 1.5 5.3 5.3 0 0 0-1.3 4.6M147.2 198.5a1.64 1.64 0 0 0 1.9 1.2M147.2 189.5a3.9 3.9 0 0 0-3.3 2.6 4.5 4.5 0 0 0-.3 4.3l.4 .3M147.6 189.2a1.69 1.69 0 0 0-2.2-.2 6.5 6.5 0 0 0-3.2 5.8l.3 1.2 .5 .6 .5 .2M147.7 189.9a4.4 4.4 0 0 0-3.4 3.1 4 4 0 0 0-.4 3.1M148.1 189.5a2.46 2.46 0 0 0-3.4 .8 6.1 6.1 0 0 0-1.7 5.9l.4 .5 .7 .5M148.1 199.1l15.4 8.9M148.8 189.9l-.1-.1a2.33 2.33 0 0 0-3 .4 6.5 6.5 0 0 0-2.3 5.8l.4 .8 .5 .5 .3 .2M149.1 190.5a3.1 3.1 0 0 0-2.7 1.5 5.3 5.3 0 0 0-1.2 5.1l.6 .6M149.3 190.2l-.2-.2a2.78 2.78 0 0 0-3.2 1 5.9 5.9 0 0 0-1.7 5.9l.5 .7 1 .4M149.6 190.8a4.3 4.3 0 0 0-3.4 2.8 4 4 0 0 0-.3 4 5.5 5.5 0 0 1 1.3-5.1 3.7 3.7 0 0 1 3.2-1.7l.6 .3 .6 .8M150.1 191l.3 .2"/>
<path d="M150.4 191.2a1.67 1.67 0 0 0-2.6-.8 6.5 6.5 0 0 0-3.3 5.9l.5 1.2 .5 .5 1 .3M150.6 190.9l-.5-.3a3.5 3.5 0 0 0-3.7 2 5.4 5.4 0 0 0-1 5.1l.4 .5 .7 .4M150.6 191.4a2.05 2.05 0 0 0-2.4 .6 6.3 6.3 0 0 0-2 5.1l.2 .8 .6 .5M150.8 191.6a4.7 4.7 0 0 0-3.8 3.8 3 3 0 0 0 .5 3.3M151.3 191.7l16.2 9.4M151.9 192.1a2.08 2.08 0 0 0-2.6 .8 6.1 6.1 0 0 0-1.9 5.1l.3 .7 .4 .4M126 201.5a5.9 5.9 0 0 0 3.8 5.2 1.67 1.67 0 0 0 2-2l-.1-1.1M126.1 200.4l-.1 .3M126.8 201.1l-.8 .4M126.8 200.3l-.8 .4M128.3 217.3a2.02 2.02 0 0 1 3 .2 5.5 5.5 0 0 1 2 5.7 1.76 1.76 0 0 1-2.7 .4 6 6 0 0 1-2.6-5.7zM131.4 201.5l.3 2.1"/>
<path d="M131.4 200.7v.3M131.4 200.7l3.3 1.9M131.7 203.6l2.1 1.3M133.8 204.9v7.9M134.3 203.2l-.4 .8-.1 .9M134.7 202.6l-.2 .2M139.1 207.3l1.4 .8M139.2 206.4l3.5 2M139.5 206.2l-.4 .2v2.5l1.4-.8M139.9 206l.6-.4v.7M140.5 207.1v1M142.1 208l-8.3 4.8"/>
<path d="M143.2 208.6l-14.5 8.3M143.8 208.2a2.11 2.11 0 0 1 2.4 .5 6.1 6.1 0 0 1 2.5 5.1l-.2 .7-.4 .4M144.3 208.5a5.6 5.6 0 0 1 3.8 4.6 2.09 2.09 0 0 1-.7 2.3M144.4 207.9a2.68 2.68 0 0 1 3 1 5.7 5.7 0 0 1 1.8 5.1l-.6 .6M145 207.5a3.3 3.3 0 0 1 3.6 1.7 4.5 4.5 0 0 1 1 4.8M145.5 207.3a2.63 2.63 0 0 1 2.7 .6 5.9 5.9 0 0 1 2.2 5.2l-.2 .6M145.6 209.7l.6 .4M145.8 209.9a6.5 6.5 0 0 1 1.7 4.7l-.4 .9-.3 .2-14.1 8.1M146.7 206.6a1.82 1.82 0 0 1 2.2 .2 6.1 6.1 0 0 1 2.7 5.7l-.5 .7M146.8 206.7a2.97 2.97 0 0 1 2.5 1.3 6.1 6.1 0 0 1 1.8 4.5l-.4 .9M147.4 205.7a2.54 2.54 0 0 1 3.2 .3 6.5 6.5 0 0 1 2.6 5.6l-.2 .8-.6 .6h-.2M147.9 205.9a2.35 2.35 0 0 1 2.6 .5 6.3 6.3 0 0 1 2.4 5.1l-.3 .7a1.58 1.58 0 0 1-1.1 1.2"/>
<path d="M148.6 206.1a5.9 5.9 0 0 1 3.7 5.7l-.3 .7M153.8 202.4l-5.5 3.2M161.9 207l-8.8 5.1M164.9 201.7l.9-.5a1.56 1.56 0 0 1 2.4 .8 5.6 5.6 0 0 1-3.3 6.1 1.56 1.56 0 0 1-2.2-1.4 6.3 6.3 0 0 1 2.2-5z"/>
</g>
<text font-size="8.5" x="389.6" y="283.6">B</text>
<text font-size="7.1" x="190.2" y="15.8">HEAD DRIVE</text>
<text font-size="5.6" x="402.3" y="281.3">A3</text>
<g font-size="4.7">
<text x="161.5" y="31.9">5</text>
<text x="81.8" y="43">2</text>
<text x="244.3" y="61.7">8</text>
<text x="38.1" y="75">7</text>
<text x="276.6" y="89.5">3</text>
<text x="248.6" y="209.1">ITEM NO.</text>
<text x="279.3" y="209.1">PART NUMBER</text>
<text x="341" y="209.1">DESCRIPTION</text>
<text x="398.6" y="209.1">QTY.</text>
<text x="257.2" y="214.5">1</text>
<text x="272" y="214.5">XY_cross_bar</text>
<text x="402.3" y="214.5">2</text>
<text x="217.5" y="219.4">6</text>
<text x="257.2" y="219.9">2</text>
<text x="272" y="219.9">XY End Left</text>
<text x="402.3" y="219.9">2</text>
<text x="257.2" y="224.8">3</text>
<text x="272" y="224.8">XY End Right</text>
<text x="402.3" y="224.8">2</text>
<text x="104.6" y="231.2">1</text>
<text x="113.4" y="232.2">B</text>
<text x="257.2" y="230.6">4</text>
<text x="272" y="230.6">XY_idler_bar_8mm</text>
<text x="402.3" y="230.6">2</text>
<text x="158.5" y="237.5">4</text>
<text x="257.2" y="237.9">5</text>
<text x="272" y="237.9">XY_drive_bar_M8</text>
<text x="402.3" y="237.9">2</text>
<text x="324" y="244.3">Spectra Braided Line 65lb or</text>
<text x="257.2" y="248.8">6</text>
<text x="272" y="248.8">Cable</text>
<text x="326.9" y="248.8">Stainless Leader (8m total</text>
<text x="402.3" y="248.8">2</text>
<text x="324" y="257.9">Spectra Braided Line 65lb or</text>
<text x="345.2" y="253.4">required)</text>
<text x="257.2" y="262.5">7</text>
<text x="272" y="262.5">Cable mirrored</text>
<text x="326.9" y="262.5">Stainless Leader (8m total</text>
<text x="402.4" y="262.5">2</text>
<text x="345.2" y="267">required)</text>
<text x="257.3" y="272">8</text>
<text x="272" y="272">Carriage</text>
<text x="402.4" y="272">1</text>
</g>
<text font-size="4.2" x="324.1" y="281.9">Tantillus Metric Edition SW2012</text>
<g font-size="3.5">
<text x="260.8" y="278.3">NAME</text>
<text x="276.5" y="278.3">DATE</text>
</g>
<g font-size="2">
<text x="291.6" y="281.8">UNLESS OTHERWISE SPECIFIED</text>
<text x="324" y="276.2">TITLE:</text>
<text x="390.2" y="276.6">REV</text>
<text x="250" y="283.6">DRAWN</text>
<text x="262.9" y="283.6">WWFP</text>
<text x="277.1" y="283.6">11/2012</text>
<text x="290" y="284.3">DIMENSIONS ARE IN MILLIMETERS</text>
<text x="249.5" y="289.5">CHECKED</text>
<text x="262.1" y="289.5">SUBLIME</text>
<text x="277.1" y="289.5">5/2013</text>
<text x="370.4" y="289.5">DO NOT SCALE DRAWING</text>
<text x="400.1" y="289.5">SHEET 6 OF 14</text>
</g>
</svg>
